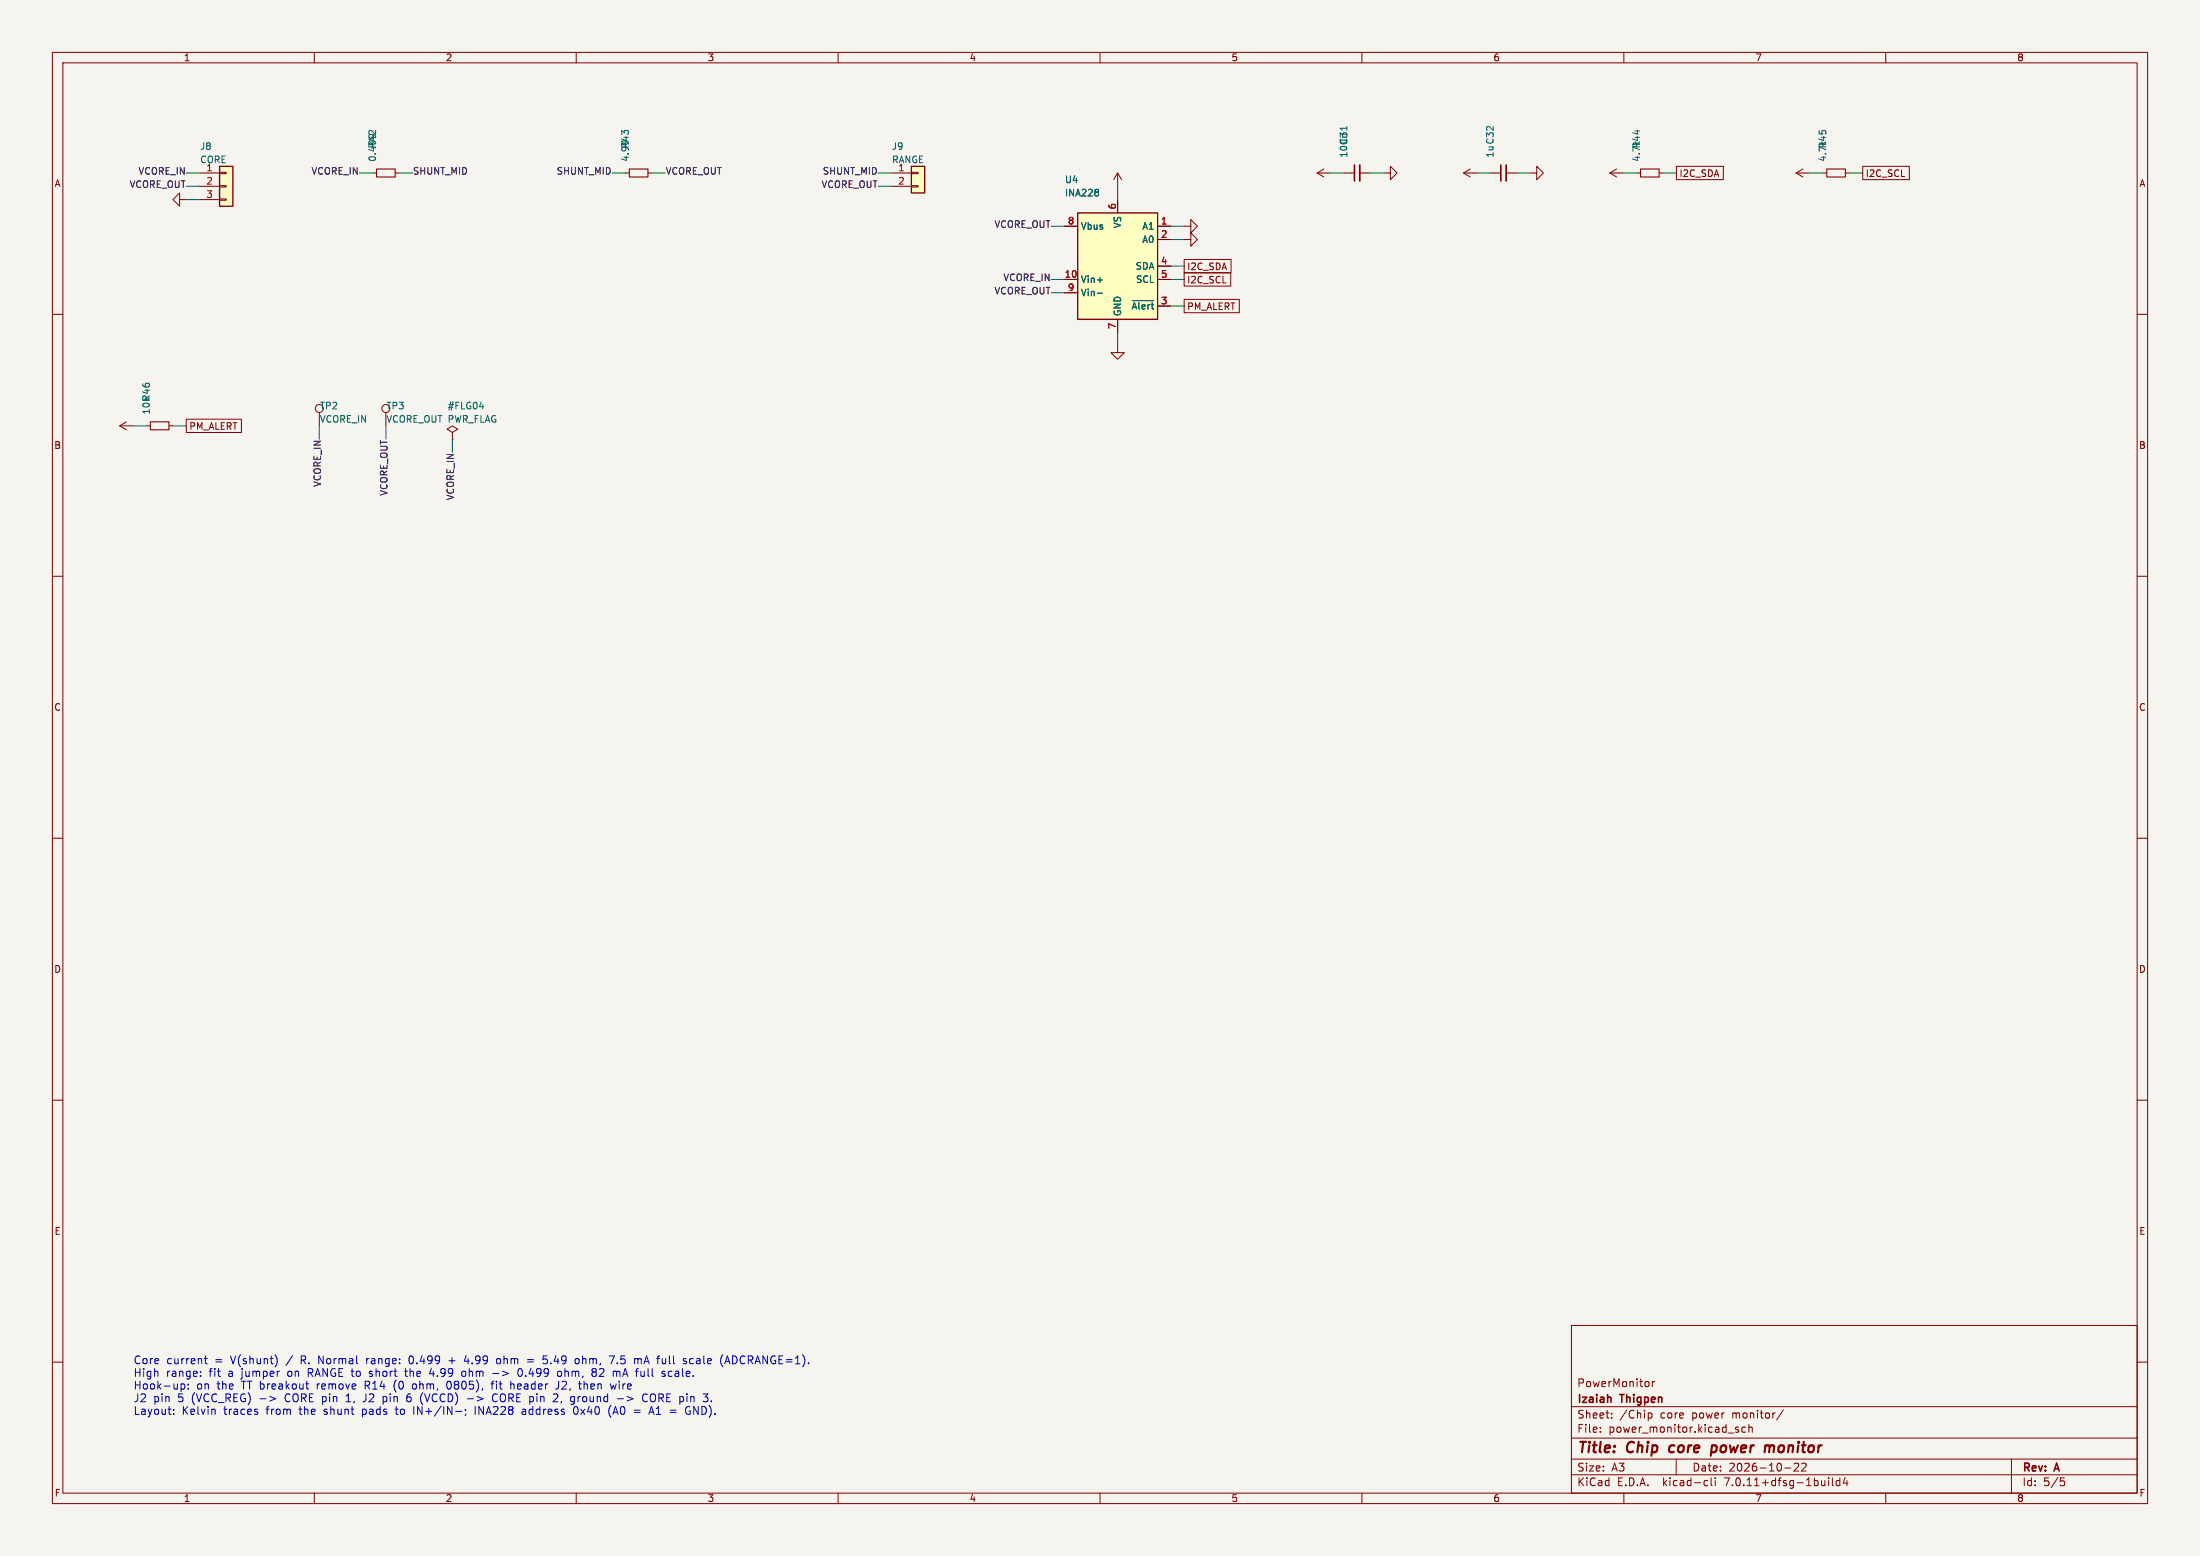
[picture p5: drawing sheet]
<svg xmlns="http://www.w3.org/2000/svg" width="420mm" height="297mm" viewBox="0 0 420 297" stroke-linecap="round" stroke-linejoin="round" font-family="sans-serif">
<path d="M0 0h420v297h-420z" fill="#f5f4ef" stroke="#f5f4ef" stroke-width=".19"/>
<g fill="none" stroke="#840000" stroke-width=".19">
<path d="M10 10h400v277h-400zM12 12h396v273h-396zM60 10v2M110 10v2M160 10v2M210 10v2M260 10v2M310 10v2M360 10v2M34.3 38.1v-1.3l-1.3 1.3 1.3 1.3v-1.3h1.3M38.1 33h3.8M38.1 35.6h3.8"/>
<path d="M38.1 38.1h3.8M41.9 38h1.3v.2h-1.3zM41.9 35.4h1.3v.3h-1.3zM41.9 32.9h1.3v.2h-1.3zM71.1 33h.8M75.4 33h.8M119.4 33h.7M123.7 33h.8M170.2 33h3.8M170.2 35.6h3.8M174 35.4h1.3v.3h-1.3zM174 32.9h1.3v.2h-1.3z"/>
<path d="M213.4 33l-.8 1.3M213.4 33v2.6M213.4 38.1v2.5M213.4 33l.7 1.3M251.5 33h2.5M251.5 33l1.2 .8M252.7 32.3l-1.2 .7M256.5 33h2.1M259.6 33h2M264.2 33h1.2v-1.2l1.3 1.2-1.3 1.3v-1.3M279.4 33h2.5M279.4 33l1.3 .8"/>
<path d="M280.7 32.3l-1.3 .7M284.5 33h2M287.5 33h2.1M292.1 33h1.3v-1.2l1.2 1.2-1.2 1.3v-1.3M307.3 33h2.6M307.3 33l1.3 .8M308.6 32.3l-1.3 .7M312.4 33h.8M316.7 33h.8M320 31.8h9v2.5h-9zM342.9 33h2.5M342.9 33l1.3 .8"/>
<path d="M344.2 32.3l-1.3 .7M348 33h.7M352.3 33h.8M355.6 31.8h8.9v2.5h-8.9zM10 60h2M203.2 43.2h2.5M203.2 53.3h2.5M203.2 55.9h2.5M221 43.2h2.5M221 53.3h2.5M221 45.7h2.5M221 58.4h2.5"/>
<path d="M221 50.8h2.5M226.1 45.7h1.2v-1.2l1.3 1.2-1.3 1.3v-1.3M226.1 43.2h1.2v-1.3l1.3 1.3-1.3 1.3v-1.3M226.1 57.1h10.5v2.6h-10.5zM226.1 49.5h8.9v2.6h-8.9zM226.1 52.1h8.9v2.5h-8.9zM408 60h2M61 78.7v2.6M73.7 78.7v2.6M213.4 66v1.3h1.2l-1.2 1.3-1.3-1.3h1.3M213.4 61v2.5M22.9 81.3h2.5"/>
<path d="M22.9 81.3l1.2 .7M24.1 80.5l-1.2 .8M27.9 81.3h.8M32.3 81.3h.7M35.6 80h10.5v2.6h-10.5zM86.4 82.6l1-.7-1-.6-1.1 .6 1.1 .7v1.2M86.4 83.8h.1M10 110h2M408 110h2M10 160h2M408 160h2M10 210h2"/>
<path d="M408 210h2M10 260h2M300 253h108v32h-108zM408 260h2M300 278.5h108M300 274.5h108M300 268.5h108M305.5 273.2v.2M305.5 272.5v.1M307.7 270.5v.2M307.7 269.8v.1M314.5 263.7l.3 .3v.4l-.3 .3"/>
<path d="M314.7 269.8l.4-.1 .3 .3-.2 .6h-.5M315.4 263.7v1M315.9 263.7l-.3 .1-.2 .2M320 278.5v3M331.3 272.7l.6 .4-.2 .3-.4-.1M331.9 272.5l-.4-.1-.2 .2M333.2 272.5l-.4-.1-.3 .3 .2 .6h.5M333.9 272.5l.2-.1 .3 .1 .1 .9M333.9 271.9v1.5M340.4 269.1l-1.2 1.9M342.5 279.4l.6-.1 .2 .1 .1 .3-1 1.1h1M343.9 279.4l.6-.1 .2 .1 .1 .3-.9 1.1h.9"/>
<path d="M384 278.5v6.5M60 285v2M110 285v2M160 285v2M210 285v2M260 285v2M300 281.5h108M310 285v2M325.6 282.6l.4 .1M326 283.5l-.4 .1M326.7 282.1v1.3l.2 .2M327.4 282.1v.1"/>
<path d="M327.4 282.6v1M340.7 280.2h1.2M349.1 282.1v.1M349.1 282.6v1M349.8 282.1v1.3l.2 .2M351.2 282.7l-.4-.1-.3 .3 .2 .6h.5M351.2 282.1v1.5M352.2 282l-.3 1.1h.9M352.6 282.6v1M360 285v2M393.4 282.1h.7M393.5 282.7h.4l.3 .2-.2 .6-.5 .1"/>
<circle cx="61" cy="78" r=".76"/>
<circle cx="73.7" cy="78" r=".76"/>
</g>
<path d="M318.8 276.1l-.2 .7 .4 .4M326.7 277.1h.7M326.8 276h.8M326.8 275.9l-.2 2M337.8 276v.2M337.8 276.2l-.1 1M338.6 276a.5 .5 0 0 0-.8 .2" fill="none" stroke="#840000" stroke-width=".4"/>
<path d="M258.6 31.5v3M286.5 31.5v3M307.3 266.7l.2 .2v.8" fill="none" stroke="#840000" stroke-width=".3"/>
<path d="M71.9 32.3h3.5v1.5h-3.5zM120.1 32.3h3.6v1.5h-3.6zM313.2 32.3h3.5v1.5h-3.5zM348.7 32.3h3.6v1.5h-3.6zM28.7 80.5h3.6v1.5h-3.6z" fill="none" stroke="#840000" stroke-width=".2"/>
<path d="M209.6 36.2l.1 .2-.1 .2M209.6 36.7l.1 .2-.1 .4M257.1 24.1v.8M209.5 53.4h1M209.5 56h1M216.1 57.4h4.1M91.6 77.6h.7" fill="none" stroke="#006464" stroke-width=".19"/>
<g fill="#ffffc2" stroke="#ffffc2" stroke-width=".19">
<path d="M174 31.8h2.5v5h-2.5z"/>
<path d="M205.7 40.6h15.3v20.4h-15.3z"/>
<path d="M41.9 31.8h2.5v7.6h-2.5z"/>
</g>
<path d="M41.9 31.8h2.5v7.6h-2.5zM174 31.8h2.5v5h-2.5zM205.7 40.6h15.3v20.4h-15.3z" fill="none" stroke="#840000" stroke-width=".25"/>
<path d="M259.6 31.5v3M287.5 31.5v3" fill="none" stroke="#840000" stroke-width=".33"/>
<g fill="none" stroke="#0000c2" stroke-width=".19">
<path d="M39 259.3h.6M39.2 258.8v1.3l.4 .2M52.6 258.7a1.76 1.76 0 0 1 0 2.1M70 259.3v1M70.1 259.4l-.1 .2M78.4 258.8a.94 .94 0 0 0 0 1.5M85.7 259.7h1.2M89 258.7l-.4 1.1h1M95.5 259.5l-.4-.2-.3 .3 .1 .6 .4 .1 .2-.1M100.7 259.5h1.2M100.7 260h1.2M103.9 259.4h.3l.3 .3-.1 .5-.5 .1"/>
<path d="M104.4 258.8h-.7l-.1 .7M109.9 259.4l.4-.1 .3 .3-.1 .6-.2 .1-.4-.1M116.3 258.8h1l-.7 1.5M121.9 259.4h.5v.9M131 259.9v.3M132.2 259.3l-.4 .1-.2 .2 .1 .6 .5 .1M138.5 259.9h.7M33.1 269.8v.2M33.1 269v.2M34.6 264.1v1.5M35.2 264.3v.7l-.2 .1h-.4M35.9 264.3v.1"/>
<path d="M35.9 265v.1M35.9 264.2v.2M36 264.3l-.1 .1M38.3 262.6v.1M38.3 261.8v.1M41 269l.1 1M49 269.5l.2 .2-.2 .3M49 269h.1M51.5 266.6l1.1 .4-1.1 .4M58.4 264.1h.5M58.6 265.1h.3M66.1 267.6h.8"/>
<path d="M66.4 266.3l-.3 .2M69.6 267.5l-.3 .1M70.5 262.7h.4M70.6 261.8l-.1 .2 .2 .2M73.1 267.5l.5 .1M73.1 266.6v1.5M73.6 266.6h-.5M75.3 264.1v1M77.2 261.7h.6M77.4 261.2v1.3l.4 .2M77.7 266.4l-.1 .9 .3 .3h.3l.3-.3v-.4l-.3-.3M77.9 266.6l-.3 .3"/>
<path d="M79 268.5v1.5M79 264.1l-.3 .3v.5l.3 .2M80.4 266.5v1l.3 .6M82.4 261.2l-.4 1h.9M85.4 263.8a.81 .81 0 0 0 .4 1.3M87 269.4h1.1M88.9 269v.2M88.9 261.9l-.5-.2-.3 .3 .2 .7h.3l.3-.1M88.9 269.9l-.1 .3M89.2 267h1.2M90.7 268.5v1.5M93.7 264.1h.6"/>
<path d="M93.9 263.9v1.2M94.1 262.2h1.1M94.1 263.6h.2M94.5 266.1a.78 .78 0 0 0-.5 .8 .78 .78 0 0 0 .6 .7l.3-.2M97.5 264.3l.2-.2 .4 .1v.9M97.5 263.6v1.5M99 261.4a.81 .81 0 0 0 .4 1.3l.2-.1 .1-.4-.1-.8M100.2 269.4h-.3a.29 .29 0 0 0-.3 .3 .29 .29 0 0 0 .3 .3h.3M106.2 266.1l.3 .2-.1 .4-.8 .9h.9M106.6 261.8l.3-.1 .3 .3v.4l-.3 .3h-.3l-.2-.3zM106.6 263.6v1.1a.48 .48 0 0 1-.5 .4M109.6 268.8l-.1 .6 .1 .4 .3 .2 .3-.2"/>
<path d="M109.9 268.5l.3 .1M110.4 266.6v1M110.4 266.7v.1M110.9 265.1h.1M111.5 263.6v1.5M111.6 264.2l-.1 .1M113.3 261.9h.3M113.6 261.9l.3 .3v.2l-.2 .3h-.4M113.8 261.7l-.2 .2M116.3 268.9v1l.3 .6M117.5 268.5l-.5 1.5M117.6 264.1l-.2 1-.3-.7-.3 .7"/>
<path d="M117.8 261.8h.5l.1 .9M117.9 267h1.1M121.1 269.2h1.1M121.1 269.6h1.1M123.6 266.2a.6 .6 0 0 0-.8 0 .6 .6 0 0 0-.2 .7 .56 .56 0 0 0 .3 .6 .56 .56 0 0 0 .7-.1M123.9 270l.5-1.5 .5 1.5M124 269.5h.7M124.5 266.1h-.1a.96 .96 0 0 0 .1 1.5M126.9 262.3v.4M128.1 261.7l-.4 .1-.1 .2v.6l.5 .1M131.5 269.3h.3v.5l-.3 .2M135.8 267.4v.2"/>
<path d="M138.4 260.3l.5-1.5 .5 1.5"/>
</g>
<g fill="none" stroke="#009600" stroke-width=".19">
<path d="M35.6 33h2.5M35.6 35.6h2.5M35.6 38.1h2.5M68.6 33h2.5M76.2 33h2.5M116.8 33h2.6M124.5 33h2.5M167.6 33h2.6M167.6 35.6h2.6M213.4 35.6v2.5M254 33h2.5M261.6 33h2.6"/>
<path d="M281.9 33h2.6M289.6 33h2.5M309.9 33h2.5M317.5 33h2.5M345.4 33h2.6M353.1 33h2.5M200.7 43.2h2.5M200.7 53.3h2.5M200.7 55.9h2.5M223.5 58.4h2.6M223.5 43.2h2.6M223.5 53.3h2.6"/>
<path d="M223.5 45.7h2.6M223.5 50.8h2.6M213.4 63.5v2.5M25.4 81.3h2.5M33 81.3h2.6M61 81.3v2.5M73.7 81.3v2.5M86.4 83.8v2.6"/>
</g>
<g font-size="2.8" fill="#840000">
<text x="301" y="277.9">Title:</text>
<text x="310.6" y="277.9">Chip</text>
<text x="319.5" y="277.9">core</text>
<text x="328.3" y="277.9">power</text>
<text x="339.3" y="277.9">monitor</text>
</g>
<g font-size="2.1" fill="#0000c2">
<text x="25.4" y="260.7">Core</text>
<text x="25.4" y="263.1">High</text>
<text x="31.7" y="263.1">range:</text>
<text x="31.8" y="260.7">current</text>
<text x="40" y="263.1">fit</text>
<text x="41.1" y="260.7">=</text>
<text x="43.7" y="263.1">a</text>
<text x="44.2" y="260.7">V(shunt)</text>
<text x="46.4" y="263.1">jumper</text>
<text x="55" y="260.7">/</text>
<text x="55.3" y="263.1">on</text>
<text x="57.8" y="260.7">R. Normal</text>
<text x="59.3" y="263.1">RANGE to</text>
<text x="70.6" y="260.7">range:</text>
<text x="71.4" y="263.1">short</text>
<text x="78.4" y="263.1">the</text>
<text x="78.9" y="260.7">0.499</text>
<text x="83.2" y="263.1">4.99</text>
<text x="86.7" y="260.7">+</text>
<text x="89.5" y="263.1">ohm</text>
<text x="89.8" y="260.7">4.99</text>
<text x="95.5" y="263.1">-&gt;</text>
<text x="96.1" y="260.7">ohm</text>
<text x="100.5" y="263.1">0.499</text>
<text x="102.1" y="260.7">=</text>
<text x="105.3" y="260.7">5.49</text>
<text x="108.2" y="263.1">ohm,</text>
<text x="111.6" y="260.7">ohm,</text>
<text x="115" y="263.1">82</text>
<text x="118.3" y="260.7">7.5</text>
<text x="119.1" y="263.1">mA full</text>
<text x="123.2" y="260.7">mA full</text>
<text x="128.8" y="263.1">scale.</text>
<text x="132.9" y="260.7">scale</text>
<text x="140.1" y="260.7">(ADCRANGE=1).</text>
<text x="25.4" y="265.5">Hook-up:</text>
<text x="25.4" y="268">J2</text>
<text x="29.3" y="268">pin</text>
<text x="34" y="268">5</text>
<text x="36.7" y="268">(VCC_REG)</text>
<text x="37.5" y="265.5">on</text>
<text x="41.5" y="265.5">the</text>
<text x="46.3" y="265.5">TT breakout</text>
<text x="49.8" y="268">-&gt;</text>
<text x="54.8" y="268">CORE pin</text>
<text x="60.9" y="265.5">remove</text>
<text x="66.8" y="268">1,</text>
<text x="70.2" y="265.5">R14</text>
<text x="70.2" y="268">J2</text>
<text x="74.1" y="268">pin</text>
<text x="75.9" y="265.5">(0</text>
<text x="79.6" y="265.5">ohm,</text>
<text x="81.6" y="268">(VCCD)</text>
<text x="86.3" y="265.5">0805),</text>
<text x="90.6" y="268">-&gt;</text>
<text x="95" y="265.5">fit</text>
<text x="95.7" y="268">CORE pin</text>
<text x="98.8" y="265.5">header</text>
<text x="107.6" y="268">2,</text>
<text x="107.6" y="265.5">J2,</text>
<text x="111.1" y="268">ground</text>
<text x="112.2" y="265.5">then</text>
<text x="118.4" y="265.5">wire</text>
<text x="120.1" y="268">-&gt;</text>
<text x="125.1" y="268">CORE pin</text>
<text x="25.4" y="270.4">Layout:</text>
<text x="34.7" y="270.4">Kelvin</text>
<text x="42.8" y="270.4">traces</text>
<text x="51" y="270.4">from</text>
<text x="57.5" y="270.4">the</text>
<text x="62.3" y="270.4">shunt</text>
<text x="69.7" y="270.4">pads</text>
<text x="76.3" y="270.4">to</text>
<text x="79.8" y="270.4">IN+/IN-;</text>
<text x="91.7" y="270.4">INA228</text>
<text x="100.8" y="270.4">address</text>
<text x="110.8" y="270.4">0x40</text>
<text x="117.6" y="270.4">(A0</text>
<text x="125.8" y="270.4">A1 =</text>
<text x="133" y="270.4">GND).</text>
</g>
<g font-size="2.1" fill="#840000">
<text x="301" y="268.2">Izaiah</text>
<text x="301" y="265">PowerMonitor</text>
<text x="309.4" y="268.2">Thigpen</text>
<text x="301" y="273.7">File:</text>
<text x="301" y="271">Sheet:</text>
<text x="307.1" y="273.7">power_monitor.kicad_sch</text>
<text x="309.2" y="271">/Chip</text>
<text x="317" y="271">core</text>
<text x="323.2" y="271">power</text>
<text x="331" y="271">monitor/</text>
<text x="301" y="281.1">Size:</text>
<text x="307.6" y="281.1">A3</text>
<text x="323" y="281.1">Date:</text>
<text x="330" y="281.1">2026-10-22</text>
<text x="386" y="281.3">Rev:</text>
<text x="392.4" y="281.3">A</text>
<text x="301" y="283.9">KiCad</text>
<text x="308.7" y="283.9">E.D.A.</text>
<text x="317.6" y="283.9">kicad-cli</text>
<text x="329.5" y="283.9">7.0.11+dfsg-1build4</text>
<text x="386" y="283.9">Id:</text>
<text x="390.1" y="283.9">5/5</text>
</g>
<g font-size="1.8" fill="#840000">
<text x="35" y="11.9">1</text>
<text x="85" y="11.9">2</text>
<text x="135" y="11.9">3</text>
<text x="185" y="11.9">4</text>
<text x="235" y="11.9">5</text>
<text x="285" y="11.9">6</text>
<text x="335" y="11.9">7</text>
<text x="385" y="11.9">8</text>
<text x="10.3" y="35.9">A</text>
<text x="320.5" y="34">I2C_SDA</text>
<text x="356.1" y="34">I2C_SCL</text>
<text x="408.3" y="35.9">A</text>
<text x="226.5" y="51.8">I2C_SDA</text>
<text x="226.5" y="59.4">PM_ALERT</text>
<text x="226.5" y="54.3">I2C_SCL</text>
<text x="36" y="82.2">PM_ALERT</text>
<text x="10.3" y="85.9">B</text>
<text x="408.2" y="85.9">B</text>
<text x="10.3" y="135.9">C</text>
<text x="408.2" y="135.9">C</text>
<text x="10.3" y="185.9">D</text>
<text x="408.2" y="185.9">D</text>
<text x="10.3" y="235.9">E</text>
<text x="408.3" y="235.9">E</text>
<text x="10.3" y="285.9">F</text>
<text x="35" y="286.9">1</text>
<text x="85" y="286.9">2</text>
<text x="135" y="286.9">3</text>
<text x="185" y="286.9">4</text>
<text x="235" y="286.9">5</text>
<text x="285" y="286.9">6</text>
<text x="335" y="286.9">7</text>
<text x="385" y="286.9">8</text>
<text x="408.3" y="285.9">F</text>
</g>
<g font-size="1.8" fill="#006464">
<text x="38.1" y="28.8">J8</text>
<text x="72" y="28.4" transform="rotate(-90 72 28.4)">R42</text>
<text x="120.2" y="28.4" transform="rotate(-90 120.2 28.4)">R43</text>
<text x="170.2" y="28.8">J9</text>
<text x="257.4" y="27.7" transform="rotate(-90 257.4 27.7)">C31</text>
<text x="313.3" y="28.4" transform="rotate(-90 313.3 28.4)">R44</text>
<text x="348.8" y="28.4" transform="rotate(-90 348.8 28.4)">R45</text>
<text x="38.1" y="31.3">CORE</text>
<text x="39.3" y="32.8">1</text>
<text x="72" y="31" transform="rotate(-90 72 31)">0.499</text>
<text x="120.2" y="31" transform="rotate(-90 120.2 31)">4.99</text>
<text x="170.2" y="31.3">RANGE</text>
<text x="203.2" y="35.2">U4</text>
<text x="257.4" y="30.2" transform="rotate(-90 257.4 30.2)">100n</text>
<text x="285.3" y="30.2" transform="rotate(-90 285.3 30.2)">1u C32</text>
<text x="313.3" y="31" transform="rotate(-90 313.3 31)">4.7k</text>
<text x="348.8" y="31" transform="rotate(-90 348.8 31)">4.7k</text>
<text x="203.2" y="37.7">INA228</text>
<text x="206.2" y="44">Vbus</text>
<text x="214.2" y="43.6" transform="rotate(-90 214.2 43.6)">VS</text>
<text x="218" y="44">A1</text>
<text x="218" y="46.6">A0</text>
<text x="216.7" y="51.7">SDA</text>
<text x="206.2" y="54.2">Vin+</text>
<text x="206.2" y="56.7">Vin-</text>
<text x="215.9" y="59.3">~{Alert}</text>
<text x="216.8" y="54.2">SCL</text>
<text x="214.2" y="60.5" transform="rotate(-90 214.2 60.5)">GND</text>
<text x="28.8" y="79.2" transform="rotate(-90 28.8 79.2)">10kR46</text>
<text x="61" y="78.3">TP2</text>
<text x="61" y="80.9">VCORE_IN</text>
<text x="73.7" y="78.3">TP3</text>
<text x="73.7" y="80.9">VCORE_OUT PWR_FLAG</text>
<text x="85.4" y="78.3">#FLG04</text>
</g>
<g font-size="1.8" fill="#0f0f0f">
<text x="26.3" y="33.5">VCORE_IN</text>
<text x="59.4" y="33.5">VCORE_IN</text>
<text x="78.7" y="33.5">SHUNT_MID</text>
<text x="106.2" y="33.5">SHUNT_MID</text>
<text x="127" y="33.5">VCORE_OUT</text>
<text x="157" y="33.5">SHUNT_MID</text>
<text x="24.7" y="36.1">VCORE_OUT</text>
<text x="156.7" y="36.1">VCORE_OUT</text>
<text x="189.8" y="43.7">VCORE_OUT</text>
<text x="191.4" y="53.9">VCORE_IN</text>
<text x="189.8" y="56.4">VCORE_OUT</text>
<text x="61.5" y="93" transform="rotate(-90 61.5 93)">VCORE_IN</text>
<text x="74.2" y="94.7" transform="rotate(-90 74.2 94.7)">VCORE_OUT</text>
<text x="86.9" y="95.6" transform="rotate(-90 86.9 95.6)">VCORE_IN</text>
</g>
<g font-size="1.8" fill="#a90000">
<text x="39.3" y="35.3">2</text>
<text x="171.4" y="32.8">1</text>
<text x="171.4" y="35.3">2</text>
<text x="39.3" y="37.8">3</text>
<text x="213.1" y="40.1" transform="rotate(-90 213.1 40.1)">6</text>
<text x="203.8" y="42.9">8</text>
<text x="221.5" y="42.9">1</text>
<text x="221.5" y="45.5">2</text>
<text x="203.2" y="53.1">10</text>
<text x="221.5" y="50.5">4</text>
<text x="221.5" y="53.1">5</text>
<text x="203.8" y="55.6">9</text>
<text x="221.5" y="58.2">3</text>
<text x="213.1" y="62.9" transform="rotate(-90 213.1 62.9)">7</text>
</g>
</svg>
